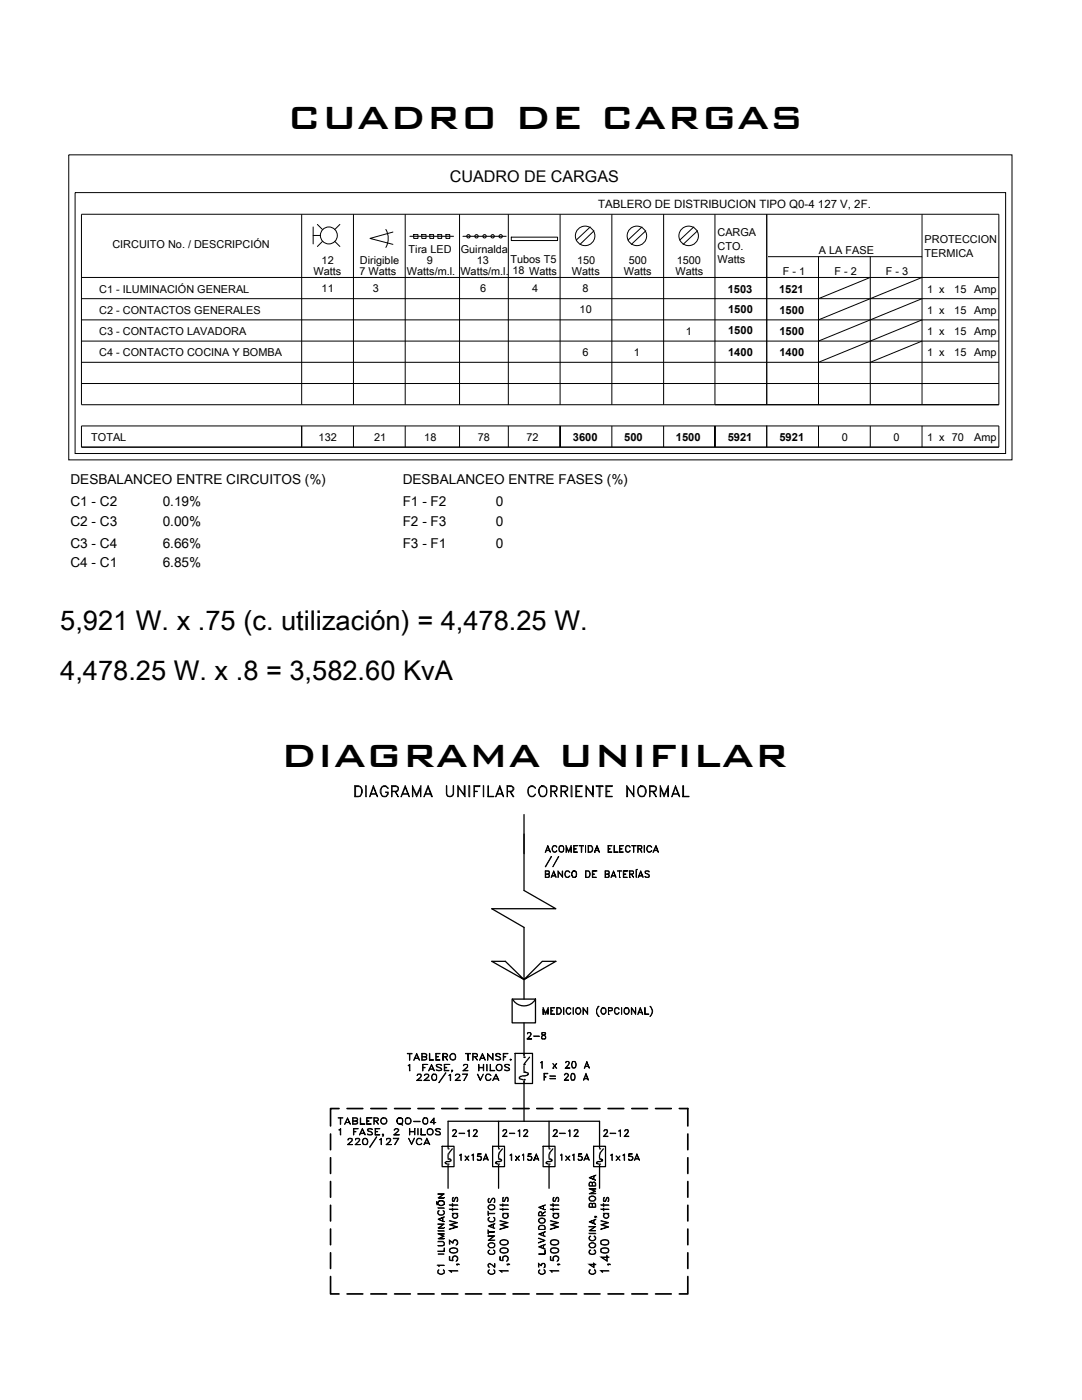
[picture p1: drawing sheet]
<svg xmlns="http://www.w3.org/2000/svg" width="216mm" height="279mm" viewBox="0 0 216 279" stroke-linecap="round" stroke-linejoin="round" font-family="sans-serif">
<g fill="none" stroke="#000" stroke-width=".2">
<path d="M13.7 30.9h188.2v60.9h-188.2zM15 38.4h185.7v52.1h-185.7zM16.3 42.8h183v38h-183zM16.3 59.6h183M16.3 55.4h183M60.2 42.8v38M62.5 45.3v3.4M62.5 47h1.4M63.3 44.8l1 1M64.3 48.2l-1 1M66.8 48.2l1 1M67.8 44.8l-1 1"/>
<path d="M70.5 42.8v38M77 45.8a3.6 3.6 0 0 1 0 3.6M78.4 46.3l-4.6 1.3 4.6 1.2M80.9 42.8v38M81.8 47.2h8.7M82.5 46.8h.9v.8h-.9zM84.2 46.8h.8v.8h-.8zM85.8 46.8h.7v.8h-.7zM87.4 46.8h.7v.8h-.7zM89 46.8h.7v.8h-.7zM91.7 42.8v38M92.4 47.2h8.6"/>
<path d="M101.4 42.8v38M102 47.3h9.3v.7h-9.3zM111.8 42.8v38M117.8 45.3l-2.8 2.6M118.5 46.1l-2.8 2.7M122.1 42.8v38M128.1 45.3l-2.8 2.6M128.9 46.1l-2.9 2.7M132.4 42.8v38M138.4 45.3l-2.8 2.6M139.2 46.1l-2.9 2.7M142.7 42.8v38h56.6"/>
<path d="M153 42.8v38M153.2 51.2h30.8M163.3 51.2v29.6v-29.6M173.7 51.2v29.6M173.7 55.4l-10.4 4.2M184 42.8v38M184 55.4l-20.7 8.4M184 59.6l-20.7 8.5M16.3 72.3h183M16.3 68.1h183M16.3 63.8h183M16.3 76.5h183"/>
<path d="M184 63.8l-20.7 8.5M184 68.1l-10.3 4.2M16.3 85h183v4.2h-183zM60.2 85v4.2M70.5 85v4.2M80.9 85v4.2M91.7 85v4.2M101.4 85v4.2M111.8 85v4.2v-4.2M122.1 85v4.2M132.4 85v4.2M142.7 85v4.2v-4.2"/>
<path d="M153 84.9v4.3M163.3 85v4.2v-4.2M173.7 85v4.2M184 85v4.2M70.8 156.8h.7a1.16 1.16 0 0 1 .8 1.1 1.16 1.16 0 0 1-.8 1.1h-.7zM71 157l1 .1 .1 1.1a.74 .74 0 0 1-.6 .7h-.5zM73 156.8l.1 2.2zM73.9 158.5h1.3M74 158.4h1.1M74.5 156.8l.9 2.2-.9-1.9-.8 1.9zM76.1 157.1l.4-.3h.5l.5 .5-.5-.3h-.5a1.14 1.14 0 0 0 0 1.9h.5l.2-.2 .1-.5-.3-.1h.5a.75 .75 0 0 1-.5 .9 .75 .75 0 0 1-1-.5 1.11 1.11 0 0 1 .1-1.4zM78.2 157.9h.8l.3-.2v-.6l-1.1-.1-.1 2v-2.2h.9l.5 .4a.6 .6 0 0 1-.5 .8h-.8"/>
<path d="M78.8 158l.7 1-.6-1M80.3 158.5h1.1M80.3 158.4h1.1M80.9 156.8l.8 2.2-.8-1.9-.9 1.9zM82.3 156.8l.8 1.9 .9-1.9v2.2l-.1-1.7-.8 1.7-.7-1.7-.1 1.7zM84.8 158.5h1.2M84.9 158.4h1M85.4 156.8l.9 2.2h-.2l-.7-1.9-.8 1.9zM89.1 156.8l.1 1.9a.68 .68 0 0 0 .7 .2 .68 .68 0 0 0 .5-.5v-1.6l.1 1.6a.73 .73 0 0 1-.7 .6 .73 .73 0 0 1-.7-.6zM91.4 156.8l1.2 1.9v-1.9h.2v2.2l-1.4-1.9v1.9zM93.6 156.8h.1v2.2h-.1zM94.6 156.8h1.2v.2h-1.1v2z"/>
<path d="M94.7 157.9h.5l-.5 .1M96.4 156.8l.1 2.2zM97.4 156.8l.1 2.1 1.1 .1h-1.2zM99.1 158.5h1.2M99.2 158.4h1M99.7 156.8l.8 2.2-.8-1.9-.8 1.9zM101.3 157.9h.7l.3-.2v-.6l-1-.1-.1 2v-2.2h.8l.5 .4v.4l-.2 .3-1 .1M101.8 158l.6 1h.1l-.6-1M105.5 157.1l.4-.3h.4l.5 .5a.79 .79 0 0 0-.8-.3 .79 .79 0 0 0-.6 .6 .93 .93 0 0 0 .9 1.3l.5-.4a.79 .79 0 0 1-.9 .5 .79 .79 0 0 1-.6-.8zM107.7 157.1l.4-.3a1.15 1.15 0 0 1 1.1 .8 1.15 1.15 0 0 1-.5 1.3 .74 .74 0 0 1-1.1-.4 1.11 1.11 0 0 1 .1-1.4zM107.9 157.1a.81 .81 0 0 1 1.2 .5 .93 .93 0 0 1-.9 1.3 1 1 0 0 1-.6-1.3zM110 157.9h.7l.3-.2v-.6l-1-.1-.1 2v-2.2h.8l.5 .4a.6 .6 0 0 1-.5 .8h-.7"/>
<path d="M110.5 158l.7 1-.6-1M112 157.9h.8l.4-.3v-.4l-.4-.2h-.8l-.1 2v-2.2h.9a.6 .6 0 0 1 .5 .6 .6 .6 0 0 1-.5 .6h-.8M112.5 158l.8 1-.6-1M114 156.8h.1v2.2h-.1zM114.9 156.8h1.3v.2h-1.1v1.9l1.1 .1h-1.3zM115.1 157.9h.6l-.6 .1M116.9 156.8l1.4 1.9 .1-1.9v2.2l-1.4-1.9-.1 1.9zM119 156.8h1.3v.2h-1.3zM119.5 157v2h.2v-2M120.9 156.8h1.3v.2h-1.1v1.9l1.1 .1h-1.3zM121.1 157.9h.6l-.6 .1M125.1 156.8l1.3 1.9 .1-1.9v2.2l-1.3-1.9v1.9h-.1z"/>
<path d="M127.4 157.1a.96 .96 0 0 1 1.4 0 .96 .96 0 0 1 0 1.4 .79 .79 0 0 1-.9 .5 .79 .79 0 0 1-.6-.8zM127.4 157.3a.73 .73 0 0 1 .8-.3 .73 .73 0 0 1 .6 .6 1 1 0 0 1-.6 1.3h-.2a1.05 1.05 0 0 1-.6-1.6zM129.7 157.9h.8l.3-.2v-.6l-1.1-.1-.1 2v-2.2h.9l.5 .4a.6 .6 0 0 1-.5 .8h-.8M130.2 158l.8 1-.6-1M131.7 156.8l.8 1.9 .8-1.9v2.2v-1.7l-.8 1.7-.7-1.7-.1 1.7zM134.2 158.5h1.3M134.3 158.4h1M134.8 156.8l.8 2.2-.8-1.9-.8 1.9zM136.2 156.8h.2v2.1l1.1 .1h-1.3zM108.9 174.4l.7-.1v-.4l-.7-.1v1.3l.7-.1v-.4l-.7-.1M109 169.8h.7M109.1 169.7h.5"/>
<path d="M109.3 168.7l.5 1.4-.5-1.2-.5 1.2zM109.3 174.4l.3 .3v.4h-.8v-1.3h.8v.4l-.3 .3M110 170.9l-1.2 2.1zM110.1 174.8h.7M110.2 174.8h.6M110.4 168.8l-.2 .8a.44 .44 0 0 0 .4 .4 .44 .44 0 0 0 .5-.2 .48 .48 0 0 1-.6 .3 .48 .48 0 0 1-.3-.5v-.4a.48 .48 0 0 1 .3-.5 .48 .48 0 0 1 .6 .4l-.2-.3zM110.5 173.8l.5 1.3-.5-1.1-.5 1.1zM111.3 173.8l.9 1.1 .1-1.1v1.3l-.9-1.1-.1 1.1zM111.4 170.9l-1.1 2.1zM111.6 168.9l.6-.2a.73 .73 0 0 1 .3 .8 .73 .73 0 0 1-.6 .6 .87 .87 0 0 1-.3-1.2zM111.8 168.8h.3a.62 .62 0 0 1 .4 .7 .62 .62 0 0 1-.6 .5l-.3-.2v-.7zM112.9 168.7l.6 1.2 .5-1.2v1.4v-1l-.5 1-.5-1-.1 1z"/>
<path d="M112.9 173.8h.6l.2 .3a.53 .53 0 0 0-.7-.2 .53 .53 0 0 0-.2 .7 .49 .49 0 0 0 .3 .5 .49 .49 0 0 0 .6-.3 .57 .57 0 0 1-.7 .2 .57 .57 0 0 1-.3-.7zM114.3 173.8h.2a.52 .52 0 0 1 .5 .8 .43 .43 0 0 1-.2 .4 .43 .43 0 0 1-.5 0 .61 .61 0 0 1-.2-.8 .61 .61 0 0 1 .9-.2 .69 .69 0 0 1 0 .8 .69 .69 0 0 1-.7 .3l-.3-.5zM114.5 168.7h.7l-.6 .1v1.2l.6 .1h-.7zM114.6 169.4h.4h-.4M115.6 168.7l.8 .1zM116 168.8v1.3l.1-1.3M116.8 173.8h.5a.68 .68 0 0 1 .5 .7 .68 .68 0 0 1-.5 .6h-.5zM116.8 168.7v1.4M116.9 173.8a.68 .68 0 0 1 .8 .5 .68 .68 0 0 1-.4 .8h-.4zM117.3 168.7h.6a.74 .74 0 0 1 .4 .7 .74 .74 0 0 1-.4 .7h-.6zM117.4 168.8h.5a.67 .67 0 0 1 0 1.2h-.5zM118.2 173.8h.8h-.7v1.3h.7h-.8z"/>
<path d="M118.3 174.4h.3l-.3 .1M118.6 170.1h.1M118.7 169.8h.8M118.8 169.7h.7M119 173.8h.1M119.1 168.7l.5 1.4-.5-1.2-.5 1.2zM120.8 174.4l.7-.1v-.4l-.7-.1v1.3l.7-.1v-.4l-.7-.1M121.2 174.4l.4 .3-.1 .4h-.8v-1.3h.8l.1 .4-.4 .3M121.3 168.7h.8l-.7 .1v1.2l.7 .1h-.8zM121.4 169.4h.4h-.4M122 174.8h.8M122.1 174.8h.7"/>
<path d="M122.4 173.8l.5 1.3-.5-1.1-.5 1.1zM122.5 168.7l.1 1.3 .8 .1h-.9zM123.2 173.8h.8M123.6 168.7h.8l-.7 .1v1.2l.7 .1h-.8zM123.6 173.8v1.3v-1.3M123.6 175.1h.1M123.7 169.4h.4h-.4M124.4 173.8h.7h-.6v1.3h.6h-.7zM124.5 174.4h.4l-.4 .1M124.9 168.9l.5-.2 .3 .4-.1-.3a.51 .51 0 0 0-.7 .3v.5a.44 .44 0 0 0 .3 .4 .44 .44 0 0 0 .5-.2 .47 .47 0 0 1-.5 .3 .47 .47 0 0 1-.4-.5zM125.1 173.8h.1M125.6 173.8v1.3v-1.3"/>
<path d="M125.6 175.1h.1M125.6 173.8l.8 .1-.1 .5-.7 .1M125.6 173.8h.6l.2 .3v.1l-.2 .2h-.6M126 174.5l.4 .6-.3-.6M126.1 168.7l.8 .1zM126.4 168.8v1.3l.1-1.3M126.9 173.6l.3-.1zM126.9 173.8l.1 1.3zM127.3 168.7h.5l.3 .3-.1 .4h-.7l.7-.1v-.5h-.7v1.3zM127.5 174.8h.7M127.5 174.8h.8M127.7 169.4l.4 .7-.3-.7"/>
<path d="M127.8 173.8l.6 1.3-.6-1.1-.5 1.1zM128.5 168.7l.1 1.4zM128.8 173.8h.7v.2l-.2-.2-.5 .1v.3l.5 .2a.35 .35 0 0 1 .2 .4 .35 .35 0 0 1-.2 .3h-.5l-.1-.2 .3 .2 .5-.2v-.3l-.7-.3zM129.3 168.8l-.2 .8a.5 .5 0 0 0 .4 .4 .5 .5 0 0 0 .5-.2 .52 .52 0 0 1-.5 .3 .52 .52 0 0 1-.5-.5v-.4a.52 .52 0 0 1 .5-.5 .52 .52 0 0 1 .5 .4l-.2-.3zM130.5 169.8h.7M130.6 169.7h.5M130.9 168.7l.5 1.4-.5-1.2-.6 1.2zM81.3 210.2l.9 .1zM81.4 212.7l.4-.3v1.3l-.1-1.2zM81.7 210.3v1.3l.1-1.3M82.7 211.2h.8M82.7 211.2h.9"/>
<path d="M83.1 210.2l.6 1.4-.6-1.1-.6 1.1zM83.2 215.6h1h-1.1l.9-.7v-.4l-.5-.1-.3 .2 .1-.2h.7l.1 .3-.2 .4-.7 .5M84.2 210.2h.6l.4 .3v.2l-.4 .2h.2l.2 .3-.2 .3-.8 .1zM84.2 210.3l.9 .2-.1 .3-.8 .1 .8 .1v.4l-.8 .1zM84.3 212.4h.9h-.8v1.3zM84.4 213h.4l-.4 .1M84.7 215.6h1h-1.1l.9-.9-.2-.3h-.3l-.3 .2a.44 .44 0 0 1 .5-.2 .44 .44 0 0 1 .3 .5l-.8 .7M85.2 212.4h.1M85.7 210.2l.1 1.3 .7 .1h-.8zM85.7 213.4h.8M86.1 212.4l.6 1.3-.6-1.1-.6 1.1zM86.4 214.4h.6l.1 .2v.8a.55 .55 0 0 1-.9 0 .88 .88 0 0 1 .2-1z"/>
<path d="M86.4 215.6h.6M86.4 214.5h.6M86.4 214.4a.81 .81 0 0 0 0 1.2M86.9 214.4a.81 .81 0 0 1 0 1.2M87 210.2h.8l-.8 .1v1.2l.8 .1h-.8zM87 210.9h.5h-.5M87 212.6l.2-.2h.8l.1 .2h-.1a.52 .52 0 0 0-.9 .1l.1 .2 .5 .1a.44 .44 0 0 1 .4 .5l-.4 .2-.7-.2h1.1l-.1-.3-.8-.3zM88.4 210.2h.6l.3 .3-.1 .4h-.8h.6l.2-.2v-.2l-.2-.2h-.6v1.3zM88.4 211.6h.1M88.6 212.4h1h-.9v1.2l.9 .1h-1zM88.7 213h.5l-.5 .1M88.8 210.9l.5 .7-.4-.7"/>
<path d="M88.9 214.1l-1.4 2zM89.6 212.4h.1M89.6 214.6l.3-.2v1.2l-.1-1.1zM89.8 210.6a.62 .62 0 0 1 .9-.2 .62 .62 0 0 1 .2 .8 .62 .62 0 0 1-.8 .3l-.4-.4zM90.2 213.9v-.4l.1 .3-.2 .2M90.2 213.6h.1M90.2 213.7l.1 .1M90.8 215.6h1.1h-1.1M90.9 214.5l.7-.1 .2 .3-1 .9 .9-.9-.3-.3h-.2l-.4 .2zM92.3 214.4h1l-.7 1.2 .7-1.2zM92.5 213.6l.9 .1h-1l.9-.9-.3-.4h-.3l-.2 .3v-.2l.7-.1 .1 .5-.8 .8M92.9 210.2l1 .1z"/>
<path d="M93.4 210.3v1.3v-1.3M93.4 211.6h.1M94.3 210.2h.6l.3 .2v.5h-.8l.8-.2v-.3l-.8-.1v1.3zM94.7 210.9l.5 .7-.4-.7M95.2 214.4l.6 1.1 .6-1.1-.6 1.2zM95.5 212.4l.1 1.3zM95.6 213h.8M95.6 213.1h.8M95.8 211.2h.8M95.8 211.2h.9M96.3 210.2l.6 1.4-.6-1.1-.6 1.1zM96.4 212.4l.1 1.3z"/>
<path d="M97.1 212.4l.1 1.3zM97.1 214.4h.6l.3 .2-.4-.2a.63 .63 0 0 0-.6 .4 .63 .63 0 0 0 .3 .8h.4l.3-.3a.65 .65 0 0 1-1.1 .1 .65 .65 0 0 1 .2-1zM97.3 210.2l1 1.2 .1-1.2v1.4l-1-1.1-.1 1.1zM97.8 212.4l.1 1.2 .8 .1h-.9zM98.5 215.3h.9M99 210.3a.67 .67 0 0 1 .9 .2l-.3-.2-.6 .1v.3l.7 .2 .2 .3v.2l-.7 .2-.3-.2 .7 .1 .2-.1v-.2l-.2-.3-.6-.2zM99 214.4l.6 1.2-.6-1.1-.7 1.1zM100.4 210.2h.9l-.8 .1v1.3zM100.5 210.9h.4h-.4M100.7 212.6l.1-.2h.7l.2 .2-.7-.2-.2 .3 .1 .2 .7 .3 .1 .3-.4 .2-.6-.2h.9l-.1-.3-.7-.3zM101.8 211.4l.2 .1-.1 .1zM105.2 206.2l.6-.1 .2 .2-.2 .5-.6 .5h.9h-.9l.7-.9-.2-.3h-.2l-.3 .2z"/>
<path d="M106.5 206.8h1.1zM107.9 212.1l.3-.3v1.4l-.1-1.3zM108.1 206.1v.4a.61 .61 0 0 1 .7 .8h-.7a.61 .61 0 0 1 .7-.8v-.4zM108.1 206.2h.7M108.1 207.2l.2 .1M108.2 206.1v.4l.4 .1 .3 .2v.5h-.8a.6 .6 0 0 1 .6-.8v-.4M108.4 201.1l.5 1.1 .5-1.1v1.3l-.1-1-.4 1-.5-1v1zM108.4 202.4h.1M108.5 214.2h.8l-.7 .1v1.3zM108.6 214.9h.4l-.4 .1M108.9 207.2l-.3 .1M109.7 214.7l1.1 .1z"/>
<path d="M109.7 215.2l1.1 .1zM109.9 201.1h.8l-.7 .1v1.2h.7h-.8zM110 201.7h.3l-.3 .1M110.3 212.3l.8 .9zM110.3 213.2h.1M111 212.3l-.7 .9zM111.1 201.1h.4a.7 .7 0 0 1 .5 .7 .7 .7 0 0 1-.5 .6h-.4zM111.2 201.2h.6a.69 .69 0 0 1 .1 .8 .69 .69 0 0 1-.7 .4zM112.4 201.1l.1 1.3zM112.7 214.4l.4-.2 .4 .4-.9 1h.9h-.9l.8-1-.3-.3h-.2l-.3 .2zM112.9 213.1l.8 .1h-.9l.7-1-.1-.4h-.3l-.2 .3v-.3h.6l.1 .4-.7 1M113.2 201.2l-.2 .7a.44 .44 0 0 0 .4 .5 .44 .44 0 0 0 .5-.3l-.2 .3a.61 .61 0 0 1-.8-.7 .61 .61 0 0 1 1-.4v.1l-.2-.2z"/>
<path d="M114 214.3l.4-.1a1.01 1.01 0 0 1 .2 1.4h-.6l-.1-.5zM114 215.5h.6M114 214.4h.6M114.1 214.3l-.1 .2v.8l.1 .3M114.2 211.8a.7 .7 0 0 1 .8 .6 .7 .7 0 0 1-.4 .8h-.1a.93 .93 0 0 1-.3-1.4zM114.2 213h.5M114.2 211.9h.5M114.3 211.8l-.2 .5 .2 .8M114.4 201.1v1.3M114.5 214.3a.9 .9 0 0 1 0 1.3M114.7 211.8l.2 .5-.2 .8M115 201.3l.2-.2a.65 .65 0 0 1 .7 .7 .65 .65 0 0 1-.8 .6l-.2-.3z"/>
<path d="M115.1 201.2h.6l.1 .4a.6 .6 0 0 1-.5 .8 .67 .67 0 0 1-.4-.6 .67 .67 0 0 1 .2-.6zM116.3 201.1l.9 1.1 .1-1.1v1.3l-.9-1.1-.1 1.1zM116.5 215.3h.8M116.6 215.2h.7M116.8 212.9h.7M116.8 212.8h.6M116.9 214.2l.5 1.4-.5-1.1-.5 1.1zM117.1 211.8l.5 1.4-.5-1.2-.5 1.2zM119.3 200.9l.2-.1a1.25 1.25 0 0 0 0 2.1 1.26 1.26 0 0 1-.2-2zM120.1 201.3l.2-.2a.68 .68 0 0 1 .6 .7 .68 .68 0 0 1-.6 .6l-.4-.5zM120.1 201.2a.58 .58 0 0 1 .8 .5 .58 .58 0 0 1-.8 .6l-.1-.4zM121.4 201.7h.7v-.5h-.7v1.2v-1.3l.8 .1v.5l-.8 .1"/>
<path d="M121.4 202.4h.1M122.7 201.3l.5-.2 .3 .3-.1-.2a.51 .51 0 0 0-.7 .2v.5a.42 .42 0 0 0 .2 .4 .42 .42 0 0 0 .5 0l.1-.2a.47 .47 0 0 1-.5 .3 .47 .47 0 0 1-.4-.5zM124 201.1v1.3M124.6 201.3l.3-.2a.65 .65 0 0 1 .7 .7 .65 .65 0 0 1-.8 .6l-.3-.3zM124.8 201.2h.5l.2 .4a.6 .6 0 0 1-.5 .8 .67 .67 0 0 1-.5-.6 .67 .67 0 0 1 .3-.6zM126 201.1l.8 1.1v-1.1v1.3l-.7-1.1-.1 1.1zM127.3 202.1h.9M127.4 202h.7M127.8 201.1l.5 1.3-.5-1.1-.5 1.1zM128.7 201.1v1.3h.8h-.8zM129.7 200.8a1.25 1.25 0 0 1 0 2.1 1.42 1.42 0 0 0 0-2.1zM67.5 223.1h.9"/>
<path d="M67.6 225.5l.4-.3v1.3l-.1-1.1zM67.9 223.1v1.3l.1-1.3M68.9 224h.9M69.3 223.1l.6 1.3-.6-1.1-.6 1.1zM69.5 227.2h.8v.5l-.9 .7h1h-1.1l1-.9-.1-.3h-.6l-.2 .3zM70.4 223.7l.8-.1v-.4l-.8-.1v1.2h.8v-.4l-.8-.1M70.5 225.2h1l-.9 .1v1.2zM70.6 225.8h.4l-.4 .1M71 223.7l.4 .2-.1 .4-.9 .1v-1.3l.9 .1 .1 .3-.4 .3M71 227.2h.5l.3 .2-.8 1h.9h-1l.6-.6 .2-.3-.1-.3h-.6v.3zM71.9 223.1l.1 1.2 .8 .1h-.9zM71.9 226.2h.9"/>
<path d="M72 226.1h.7M72.3 225.2l.6 1.3-.6-1.1-.6 1.1zM72.6 228.3h.6M72.6 227.2h.6M72.6 227.2a.81 .81 0 0 0 0 1.2M73.1 227.2a.81 .81 0 0 1 0 1.2M73.2 223.1h.9h-.9v1.2l.9 .1h-.9zM73.2 223.7h.5l-.5 .1M73.3 225.4l.4-.2 .6 .2h-.9v.2l.6 .2 .3 .3-.1 .4h-.8l-.1-.2 .7 .2 .3-.2v-.2l-.3-.2-.6-.2zM74.1 223.1h.1M74.7 223.7l.7-.1v-.4l-.7-.1-.1 1.3v-1.3l.8 .1 .1 .3-.1 .2-.7 .1M74.8 225.2h1l-.9 .1v1.2h.9h-1z"/>
<path d="M74.9 225.8h.5l-.5 .1M75 223.8l.5 .6-.4-.6M75.1 226.9l-1.4 2zM75.8 227.4l.3-.2v1.2l-.1-1.2zM76.3 226.7l.2-.1v-.3l-.2 .1 .2 .1v.2M76.4 226.4l.1 .1zM76.5 226.5v.1M77.1 227.2h.6l.3 .2-.2 .4-.7 .6h1h-1.1l.7-.6 .2-.3-.1-.3h-.6l-.1 .3zM78.7 225.5a.44 .44 0 0 1 .5-.3 .44 .44 0 0 1 .3 .5l-.8 .8h1h-1.1l.9-.9a.47 .47 0 0 0-.4-.3 .47 .47 0 0 0-.4 .3zM79.2 223.4a.62 .62 0 0 1 .9-.2 .62 .62 0 0 1 .2 .8 .62 .62 0 0 1-.8 .3 .64 .64 0 0 1-.2-1 .64 .64 0 0 1 1 0 .64 .64 0 0 1-.2 1 .64 .64 0 0 1-.8-.1 .64 .64 0 0 1-.1-.8zM79.5 227.2l-.8 1.2 .9-1.2h-1.1h1M79.8 224.2l.5 .3z"/>
<path d="M80.9 223.3a.65 .65 0 0 1 1 0 .65 .65 0 0 1 0 .9 .65 .65 0 0 1-1 0zM80.9 223.4a.6 .6 0 0 1 .8-.1 .6 .6 0 0 1 .2 .8 .6 .6 0 0 1-.8 .2l-.2-.3zM81.5 227.2l.6 1.1 .6-1.1-.6 1.2zM81.7 225.2l.1 1.3zM81.8 225.8h.9M81.8 225.9h.9M82.5 223.8l1.3 .1zM82.7 225.2l.1 1.3zM83.2 227.3l.6-.1 .4 .3-.2-.3a.61 .61 0 0 0-.9 .6 .61 .61 0 0 0 .9 .5l.2-.1a.64 .64 0 0 1-1 .1 .64 .64 0 0 1 0-1zM83.4 225.2v1.3M84 225.2l.1 1.3h.8h-.9zM84.6 223.1h.3a.51 .51 0 0 1 .4 .8 .53 .53 0 0 1-.6 .5 .53 .53 0 0 1-.4-.8z"/>
<path d="M84.6 224.3h.6M84.6 223.2h.6M84.7 223.1a.81 .81 0 0 0 0 1.2M84.7 228.2h.9M84.8 228.1h.7M85.1 223.1a.81 .81 0 0 1 0 1.2M85.2 227.2l.6 1.2-.6-1.1-.6 1.1zM86.6 223.1l-.1 1.3v-1.1l-.6 .7h1.1h-1.1zM86.9 225.4l.3-.2 .7 .2h-.9l.1 .3 .6 .2 .2 .2-.1 .4h-.8l-.1-.2 .3 .2 .6-.1v-.3l-.7-.3zM87.1 239.8l.2 .7zM87.4 239.9a.7 .7 0 0 1 .8-.3 .7 .7 0 0 1 .4 .8 .75 .75 0 0 1-1.2-.2 .52 .52 0 0 1 .7-.5 .43 .43 0 0 1 .5 .2 .43 .43 0 0 1 0 .5 .68 .68 0 0 1-.8 .1 .68 .68 0 0 1-.4-.6zM87.4 238.3h1.2l-1.1 .8h1.1h-1.2l1.1-.8z"/>
<path d="M90.3 239.7h.3M90.3 226.7l.8 .1h-.8l.7-1-.2-.3h-.2l-.3 .2v-.1l.6-.1 .2 .3-.8 1M90.4 239v.8M90.8 239.1h.5M90.9 239l-.4 .8a.46 .46 0 0 1-.3-.4 .46 .46 0 0 1 .3-.5l-.2 .2M91.2 239v.8M91.3 239.7l-.2 .1a.45 .45 0 0 0 .3-.5 .45 .45 0 0 0-.4-.4l-.2 .1-.2 .8M91.6 226.1l1.1 .1zM91.7 230.5l.3-.2v1.3l-.1-1.2zM92.8 230.7l.8 .9zM93.3 225.7l.3-.2v1.3v-1.2zM93.5 230.7l-.7 .9z"/>
<path d="M94.1 230.5l.4-.2v1.3l-.1-1.2zM94.5 226.7l.7 .1h-.8l.8-1-.2-.3h-.3l-.2 .2v-.1l.6-.1 .1 .3-.7 1M95.2 231.4l.3 .2M95.8 230.8l.2 .1v.5l-.2 .2M96 231.1a.57 .57 0 0 0-.8-.3l.1-.5h.7h-.6l-.1 .5a.46 .46 0 0 1 .8 .2 .46 .46 0 0 1-.6 .6h-.2l-.1-.3 .3 .3h.3l.2-.3M96.5 231.3h.8M96.6 231.2h.7M96.9 230.3l.6 1.3-.6-1.1-.5 1.1zM97.5 239.3l.1-.2-.1 .3v.5h.4l.3-.7 .4-.1 .1 .2v.6l-.1 .1 .1-.6-.1-.2h-.2l-.5 .7-.3 .1a.52 .52 0 0 1-.1-.7zM100.3 239.7h.4M100.3 226.7h.9l-.9 .1M100.4 239v.8"/>
<path d="M100.4 225.6l.6-.1 .1 .5-.8 .8 .8-1-.3-.3h-.2l-.3 .2zM100.9 239.1h.4M101 239l-.3 .8h-.4v-.8l.2-.1-.2 .2M101.3 239v.8M101.3 239.7l-.1 .1a.45 .45 0 0 0 .2-.5 .45 .45 0 0 0-.3-.4l-.2 .1-.3 .8M101.7 226.1l1 .1zM101.8 230.5l.3-.2v1.3l-.1-1.2zM102.9 230.7l.7 .9zM102.9 231.6h.1M103.4 225.7l.3-.2v1.3l-.1-1.2zM103.5 230.7l-.6 .9zM104.2 230.5l.3-.2v1.3v-1.2z"/>
<path d="M104.5 226.7h.8l-.8 .1M104.6 225.6l.6-.1 .1 .3-.8 1 .7-1-.1-.3h-.4l-.2 .2zM105.3 231.4l.2 .2M105.8 230.8a.36 .36 0 0 1 .2 .6l-.2 .2M106.1 231.1l-.1-.3h-.7l.1-.5h.6h-.5l-.1 .5a.48 .48 0 0 1 .7 .1 .48 .48 0 0 1-.1 .7h-.3a.34 .34 0 0 1-.5-.3l.2 .2a.45 .45 0 0 0 .7-.2M106.5 231.6h.1M106.6 231.3h.8M106.7 231.2h.6M107 230.3l.5 1.3-.5-1.1-.5 1.1zM110.4 239.7h.3M110.4 226.7l.9 .1h-1l.9-1-.3-.3h-.2l-.3 .2 .1-.1 .6-.1 .1 .5-.8 .8M110.5 239v.8"/>
<path d="M111 239.1h.4M111.1 239l-.4 .8h-.1a.46 .46 0 0 1-.3-.4 .46 .46 0 0 1 .3-.5l-.2 .2M111.3 239v.8M111.4 239.7l-.1 .1a.45 .45 0 0 0 .2-.5 .45 .45 0 0 0-.3-.4l-.2 .1-.3 .8M111.7 226.1l1.1 .1zM111.8 230.5l.3-.2v1.3v-1.2zM112.9 230.7l.8 .9zM113.5 225.7l.2-.2v1.3v-1.2zM113.6 230.7l-.7 .9zM114.2 230.5l.4-.2v1.3l-.1-1.2zM114.6 226.7h.8l-.8 .1M114.6 225.6l.6-.1 .1 .5-.7 .8 .7-1-.2-.3h-.3l-.2 .2z"/>
<path d="M115.4 231.4l.2 .2M115.5 230.3h.6h-.6M115.9 230.8a.36 .36 0 0 1 .2 .6l-.2 .2M116.2 231.1l-.2-.3h-.6l.1-.5v.5a.48 .48 0 0 1 .7 .1 .48 .48 0 0 1-.2 .7 .48 .48 0 0 1-.7-.3h.1a.36 .36 0 0 0 .6 .2l.2-.2M116.7 231.3h.7M116.8 231.2h.5M117.1 230.3l.5 1.3-.5-1.1-.6 1.1zM117.5 237.2h1.4l-1 .1 1 .4-1 .5 1 .1h-1.4l1.2-.6zM117.5 235l1.4-.5-1.2 .5 1.2 .5zM117.6 238.9a.66 .66 0 0 1 .8-.2 .66 .66 0 0 1 .4 .7 .71 .71 0 0 1-.8 .3 .71 .71 0 0 1-.5-.6zM117.6 236.1l.3-.2 .3 .2v.1l.1-.2 .3-.1 .3 .3v.5h-1.4zM117.7 238.9l.7-.1a.47 .47 0 0 1 .4 .4 .47 .47 0 0 1-.4 .5 .6 .6 0 0 1-.8-.6z"/>
<path d="M117.8 236l.3 .1 .1 .5 .1-.5 .3-.1 .2 .2v.4h-1.2v-.4zM118.4 234.7v.7M118.5 234.7v.8M120.5 239.7h.3M120.5 226.7l.8 .1h-.9l.8-.8v-.4l-.5-.1-.2 .2 .1-.1 .6-.1v.5l-.7 .8M120.6 239v.8M121.1 239.1h.3M121.2 239l-.4 .8h-.2a.46 .46 0 0 1-.2-.4 .46 .46 0 0 1 .2-.5l-.1 .2M121.3 239v.8M121.4 239.7l-.2 .1a.46 .46 0 0 0 .3-.4 .46 .46 0 0 0-.3-.5l-.1 .1-.4 .8M121.8 226.1l1.1 .1zM121.8 230.5l.4-.2v1.3l-.1-1.2z"/>
<path d="M122.9 230.7l.8 .9zM123.4 225.7l.4-.2v1.3v-1.2zM123.7 230.7l-.8 .9zM124.3 230.5l.3-.2v1.3l-.1-1.2zM124.6 226.7l.9 .1h-1l.8-.8v-.4l-.4-.1-.3 .2 .1-.1 .6-.1v.5l-.7 .8M125.5 230.3h.7h-.6l-.1 .5zM125.5 231.4l.1 .2M126 230.8a.36 .36 0 0 1 .2 .6l-.2 .2M126.2 231.1l-.1-.3h-.6a.49 .49 0 0 1 .7 0 .49 .49 0 0 1-.1 .8h-.6l-.1-.3 .1 .2a.52 .52 0 0 0 .7-.2M126.7 231.3h.8M126.8 231.2h.6M127.1 230.3l.5 1.3-.5-1.1-.5 1.1z"/>
<path d="M87.4 253.6l.2-.2-.1 .2a.62 .62 0 0 0 .4 .7 .62 .62 0 0 0 .7-.4v-.2l-.2-.3a.53 .53 0 0 1 .2 .7 .53 .53 0 0 1-.7 .2l-.5-.2zM87.4 252.5l1.2 .1h-1.1l.1 .2zM87.4 249.7h1.2v-.7v.8zM87.4 247.7l1.1 .1 .1 .2v.5l-.3 .2h-.9l.9-.1 .3-.1v-.3l-.3-.4zM87.4 246.2h1.2l-1 .1 1 .4-1 .5h1h-1.2l1.1-.5zM87.4 245.6l1.2 .1zM87.4 244.3h1.2l-1.1 .8h1.1h-1.2l1.1-.8zM87.4 243.3l1.2-.5-1.1 .5 1.1 .5zM87.4 241l1.2 .1zM87.4 250.3h1.2M87.6 241.6a.53 .53 0 0 0-.2 .7 .53 .53 0 0 0 .7 .2 .49 .49 0 0 0 .6-.4 .49 .49 0 0 0-.3-.5M88.3 243.1v.6"/>
<path d="M88.4 243v.8M89.7 253.6l1.7 .1h-1.6l.2 .2zM89.7 243.6l1.7 .4-1.5 .4 1.5 .5-1.7 .5 1.4-.5-1.4-.5 1.4-.4zM89.7 241.3l1.7 .1zM89.7 240.5h1.7zM89.7 249.3a1.06 1.06 0 0 1 1.7 .2v.1a.96 .96 0 0 1-1.7 0zM89.7 249.8a1.26 1.26 0 0 0 1.6 0M89.7 249.3a1.26 1.26 0 0 1 1.6 0M89.7 247.6v.7v-.8l.7 .6M89.8 249.3v.6M90.3 242.1l1.1 .1zM90.3 241.1v.5z"/>
<path d="M90.3 240.2v.6zM90.3 251a.54 .54 0 0 1 1 0M90.3 242.4l.2-.2-.2 .4a.47 .47 0 0 0 .5 .5 .47 .47 0 0 0 .5-.5l-.2-.4a.52 .52 0 0 1 .1 .7 .52 .52 0 0 1-.7 .2 .52 .52 0 0 1-.2-.7zM90.4 247.8l.4-.3 .3 .1 .2 .2M90.6 250.7a.67 .67 0 0 0-.2 .9l-.7-.1v-.7v.7h.6a.58 .58 0 0 1 .2-.8 .58 .58 0 0 1 .8 .2 .58 .58 0 0 1-.3 .8v-.1a.52 .52 0 0 0 .2-.7l-.3-.2M90.7 247.5l-.3 .7-.7-.6M90.9 247.5a.57 .57 0 0 1 .4 .5 .57 .57 0 0 1-.3 .5 .54 .54 0 0 0 .4-.7 .54 .54 0 0 0-.6-.4 .54 .54 0 0 0-.5 .7M91.2 252.3l.1 .1zM91.2 249.3v.6M91.3 251.4l-.2 .2M91.3 248.2l-.2 .2M91.6 252.3h-.3v.2l-.2-.1 .5-.1 .1 .2"/>
<path d="M97.4 253.7l.3-.3-.2 .3a.64 .64 0 0 0 .6 .6 .64 .64 0 0 0 .6-.6l-.2-.3a.5 .5 0 0 1 .2 .6 .5 .5 0 0 1-.5 .3h-.3l-.4-.2zM97.4 252.4l.4-.3 .9 .8v-.8v.9l-.9-.8-.3 .2v.2l.2 .3h-.2zM97.4 246.6h1.3l-1.1 .9 1.1 .1h-1.3l1.2-.9zM97.4 245.4l.1 .9zM97.4 244.7l1.3-.5-1.1 .5 1.1 .5zM97.4 241.7l.1 .9zM97.4 240.8a.82 .82 0 0 1 1.3 0 .69 .69 0 0 1-.4 .7 .69 .69 0 0 1-.8-.3zM97.5 249.6l.2-.2a.44 .44 0 0 0-.2 .5 .44 .44 0 0 0 .4 .4 .63 .63 0 0 0 .8-.3v-.2l-.2-.4a.49 .49 0 0 1 .2 .6 .49 .49 0 0 1-.5 .4l-.6-.1-.1-.2zM97.5 248.2a.7 .7 0 0 1 .8-.2 .7 .7 0 0 1 .4 .8 .76 .76 0 0 1-.8 .2 .76 .76 0 0 1-.5-.6zM97.5 245.9h1.2h-1.2M97.5 242.1h1.2l-1.2 .1M97.5 248.2l.4-.1a.64 .64 0 0 1 .8 .5 .62 .62 0 0 1-.7 .4 .62 .62 0 0 1-.5-.8z"/>
<path d="M97.5 240.7a.67 .67 0 0 1 .7-.2 .67 .67 0 0 1 .5 .5 .61 .61 0 0 1-.7 .4 .61 .61 0 0 1-.5-.7zM97.7 242.9a.47 .47 0 0 0-.3 .6 .47 .47 0 0 0 .5 .3 .63 .63 0 0 0 .8-.2v-.5l-.2-.2M98.4 244.3v.7M98.5 244.3v.8M99.7 253.6l1.7 .1h-1.5l.2 .2zM99.7 243.6l1.7 .4-1.4 .4 1.4 .5-1.7 .5 1.5-.5-1.5-.5 1.5-.4zM99.7 241.3l1.7 .1zM99.7 240.5h1.7zM99.8 249.3a1.06 1.06 0 0 1 1.6 .2v.1a.92 .92 0 0 1-.8 .5 .92 .92 0 0 1-.9-.6zM99.8 249.8a1.23 1.23 0 0 0 1.5 0M99.8 249.3a1.23 1.23 0 0 1 1.5 0M99.8 247.6a1.06 1.06 0 0 1 1.6 .3v.2a.95 .95 0 0 1-.9 .4 .95 .95 0 0 1-.8-.6z"/>
<path d="M99.8 248.2a1.23 1.23 0 0 0 1.5 0M99.8 247.7a1.23 1.23 0 0 1 1.5 0M99.9 249.3v.6M99.9 247.6v.6M100.3 251a.63 .63 0 0 1 1 0M100.3 242.1l1.1 .1zM100.3 242.4l.2-.2-.2 .4a.51 .51 0 0 0 .5 .5 .51 .51 0 0 0 .5-.5l-.1-.4a.54 .54 0 0 1 .1 .8 .54 .54 0 0 1-.8 .1 .54 .54 0 0 1-.2-.7zM100.3 240.2v.6M100.3 241.1v.5M100.7 250.7l-.4 .3 .1 .6-.7-.1v-.7l.1 .7h.5a.6 .6 0 0 1 .2-.8 .6 .6 0 0 1 .8 .1 .6 .6 0 0 1 0 .8h-.2a.52 .52 0 0 0 .2-.7l-.3-.2M101.3 252.3v.1zM101.3 249.3v.6"/>
<path d="M101.3 247.6v.6M101.3 251.4l-.1 .2M101.7 252.3h-.4v.2l-.1-.1 .5-.1v.2M107.4 250.3h1.3l.1-.8v.8zM107.4 248.8l1.4-.5-1.1 .5 1.1 .5zM107.4 247.1l1.4 .5-1.4 .5 1.2-.5zM107.4 246.3l1.4-.5-1.1 .5 1.1 .5zM107.4 241l1.4-.5-1.1 .5 1.1 .5zM107.4 252.2l.6 .4M107.5 253.6l.3-.2-.3 .3a.62 .62 0 0 0 .5 .6 .62 .62 0 0 0 .7-.4v-.3l-.2-.2a.48 .48 0 0 1 .3 .5 .48 .48 0 0 1-.5 .4h-.4l-.4-.2zM107.5 252.2l-.1 .7v-.8l.6 .5M107.5 244.8a.72 .72 0 0 1 .9-.2 .72 .72 0 0 1 .4 .8h-1.4z"/>
<path d="M107.5 245.4v-.5a.67 .67 0 0 1 1.2 0v.5M107.5 243.3a.66 .66 0 0 1 .8-.2 .66 .66 0 0 1 .4 .7 .71 .71 0 0 1-.7 .3 .71 .71 0 0 1-.6-.6zM107.6 243.3l.3-.1 .8 .1a.58 .58 0 0 1-.5 .8 .58 .58 0 0 1-.6-.8zM108 252.4l.4-.3 .3 .3M108.1 242.6l-.1-.6-.3-.1-.2 .2v.5l1.3 .1h-1.4v-.6l.3-.3 .4 .2 .1 .6M108.2 242.2l.6-.4zM108.3 252.1l-.3 .5M108.5 252.1l.2 .2v.6l-.2 .1a.46 .46 0 0 0 .3-.6 .46 .46 0 0 0-.6-.3l-.3 .5M108.5 249.2v-.7v.8M108.5 245.9v.7v-.6M108.5 240.6v.8M108.7 252.7l-.1 .2"/>
<path d="M109.8 253.6l1.7 .1h-1.5l.1 .2v-.2zM109.8 243.6l1.7 .4-1.4 .4 1.4 .5-1.7 .5 1.5-.5-1.5-.5 1.5-.4zM109.8 241.3l1.7 .1zM109.8 240.5h1.7zM109.9 249.3a1.06 1.06 0 0 1 1.6 .2v.1a.92 .92 0 0 1-.9 .5 .92 .92 0 0 1-.8-.6zM109.9 249.8a1.23 1.23 0 0 0 1.5 0M109.9 249.3a1.23 1.23 0 0 1 1.5 0M109.9 247.6a1.06 1.06 0 0 1 1.6 .3v.2a1.05 1.05 0 0 1-1.7 0zM109.9 248.2a1.23 1.23 0 0 0 1.5 0M109.9 247.7a1.23 1.23 0 0 1 1.5 0M110 249.3v.6M110 247.6v.6"/>
<path d="M110.3 242.1l1.2 .1zM110.3 241.1l.1 .5zM110.3 240.2l.1 .6zM110.4 251a.63 .63 0 0 1 1 0M110.4 242.4l.2-.2-.2 .4a.51 .51 0 0 0 .5 .5 .51 .51 0 0 0 .5-.5l-.1-.4a.54 .54 0 0 1 0 .8 .54 .54 0 0 1-.7 .1 .54 .54 0 0 1-.2-.7zM110.7 250.7l-.3 .3 .1 .6-.7-.1v-.7l.1 .7h.5a.59 .59 0 0 1 .2-.8 .59 .59 0 0 1 .8 .2 .59 .59 0 0 1-.2 .8v-.1a.52 .52 0 0 0 .1-.7l-.2-.2M111.3 252.3l.1 .1zM111.3 249.3v.6M111.3 247.6v.6M111.4 251.4l-.1 .2M111.7 252.3h-.3v.2l-.1-.1 .4-.1 .1 .2M117.5 246.1l1.4 .1z"/>
<path d="M117.5 244.8h1.4l-1.2 .8h1.2h-1.4l1.2-.7zM117.5 243.8l1.4-.5-1.2 .5 1.2 .5zM117.6 248.2a.66 .66 0 0 1 .8-.2 .66 .66 0 0 1 .4 .8 .71 .71 0 0 1-.8 .2 .71 .71 0 0 1-.5-.6zM117.6 240.2h.6v.3v-.3h.6l.1 .8h-1.4zM117.7 253.4h.2l-.3 .3a.59 .59 0 0 0 .6 .6 .59 .59 0 0 0 .6-.6l-.3-.3a.48 .48 0 0 1 .4 .5 .48 .48 0 0 1-.5 .4h-.4l-.4-.2-.1-.4zM117.7 249.5l-.1 .3a.44 .44 0 0 0 .4 .5h.4a.44 .44 0 0 0 .4-.4 .44 .44 0 0 0-.3-.5 .47 .47 0 0 1 .4 .6 .47 .47 0 0 1-.5 .4h-.4a.47 .47 0 0 1-.5-.4 .47 .47 0 0 1 .4-.6zM117.7 248.2l.3-.1a.6 .6 0 0 1 .8 .5 .6 .6 0 0 1-.6 .4 .6 .6 0 0 1-.6-.5zM117.7 246.7l.2-.1a.5 .5 0 0 0-.3 .6 .5 .5 0 0 0 .4 .4h.4a.5 .5 0 0 0 .4-.4 .5 .5 0 0 0-.3-.6 .52 .52 0 0 1 .4 .6 .52 .52 0 0 1-.5 .4h-.4l-.4-.2-.1-.4zM117.7 240.2h.4l.1 .7 .1-.7h.4l.1 .7h-1.2zM118.4 252.9l.1-.8v.9l-1-.7h1.4l-1.2 .1 .8 .5M118.4 243.6v.6M118.5 243.5v.8"/>
<path d="M118.7 242.8l.1 .1zM119 242.7l-.1 .1M119 242.8l-.2-.1 .1 .2-.2 .1v-.3h.3l.1 .3M119.9 253.6l1.6 .1h-1.5l.1 .2zM119.9 249.3a1.03 1.03 0 0 1 1.6 .2l-.1 .4a1.23 1.23 0 0 1-1.5 0zM119.9 249.8a1.26 1.26 0 0 0 1.5 0M119.9 249.3a1.26 1.26 0 0 1 1.5 0M119.9 247.6a1.03 1.03 0 0 1 1.6 .3 .89 .89 0 0 1-.8 .6 .89 .89 0 0 1-.8-.4zM119.9 248.2a1.26 1.26 0 0 0 1.5 0M119.9 247.7a1.26 1.26 0 0 1 1.5 0M119.9 243.6l1.6 .4-1.4 .4 1.4 .5-1.6 .5 1.3-.5-1.3-.5 1.3-.4zM119.9 241.3l1.6 .1z"/>
<path d="M119.9 240.5h1.6zM120 249.3v.6M120 247.6v.6M120.4 242.1l1.1 .1zM120.4 241.1l.1 .5zM120.4 240.2l.1 .6zM120.5 242.4l.1-.2-.1 .4a.47 .47 0 0 0 .4 .5 .47 .47 0 0 0 .5-.5l-.2-.4a.52 .52 0 0 1 .2 .7 .52 .52 0 0 1-.7 .2 .52 .52 0 0 1-.2-.7zM121.1 251.6l.1-1.1v1.2l-1.3-.8h1.6l-1.4 .1 1.1 .6M121.3 252.3l.1 .1zM121.3 249.3v.6M121.3 247.6v.6M121.8 252.3h-.4v.2l-.2-.1 .6-.1v.2"/>
<circle cx="65.6" cy="47" r="1.69"/>
<circle cx="93.5" cy="47.2" r=".34"/>
<circle cx="95.1" cy="47.2" r=".34"/>
<circle cx="96.7" cy="47.2" r=".34"/>
<circle cx="98.3" cy="47.2" r=".34"/>
<circle cx="99.9" cy="47.2" r=".34"/>
<circle cx="116.8" cy="47.1" r="1.95"/>
<circle cx="127.1" cy="47.1" r="1.95"/>
<circle cx="137.4" cy="47.1" r="1.95"/>
<circle cx="90.4" cy="210.9" r=".59"/>
<circle cx="99.6" cy="213" r=".63"/>
<circle cx="99.6" cy="213" r=".58"/>
<circle cx="72.9" cy="227.8" r=".65"/>
<circle cx="76.6" cy="223.7" r=".63"/>
<circle cx="76.6" cy="223.7" r=".58"/>
<circle cx="85.8" cy="225.9" r=".66"/>
<circle cx="85.8" cy="225.9" r=".58"/>
</g>
<g fill="none" stroke="#000" stroke-width=".25">
<path d="M104.6 162.6v15.1l6.3 3.7h-12.8l6.5 3.7v14.3M98.1 191.9h2.7l3.8 3.6zM102.2 199.4h4.6v4.7h-4.6zM102.3 199.4a2.62 2.62 0 0 0 4.6 0M108.2 191.9h2.7l-6.3 3.6zM102.8 210.2h3.5v6h-3.5zM104.6 204.1v6.6M104.6 212.7v1M104.6 215.7v8.1M104.7 214l.6 .1a.31 .31 0 0 1 .1 .4 .31 .31 0 0 1-.4 .1l-.4 .1a.68 .68 0 0 0-1 .5l.7 .3M105.7 211l-1.1 1.3M88.2 228.8h2.4v4h-2.4z"/>
<path d="M89.4 231.3h.1M89.4 232.3h.1M89.4 230.3h.1M89.4 229.3h.1M89.4 229.1v-5.3h30.2v5.3M89.4 230.5v.6M89.4 232.5v4.7M89.6 231.3h.1a.26 .26 0 0 1 .3 .3 .26 .26 0 0 1-.3 .2h-.1a.57 .57 0 0 0-.8 .3l.4 .2M90.3 229.3l-.7 .8M98.3 228.8h2.4v4h-2.4zM99.5 231.3h.1M99.5 232.3h.1"/>
<path d="M99.5 230.3h.1M99.5 229.3h.1M99.5 223.8v5.3M99.5 230.5v.6M99.5 232.5v4.7M99.7 231.3a.25 .25 0 0 1 .3 .1 .25 .25 0 0 1-.1 .3l-.5 .1a.35 .35 0 0 0-.5 .4l.4 .1M100.2 229.3l-.6 .8M108.4 228.8h2.3v4h-2.3zM109.6 231.3h.1M109.6 232.3h.1M109.6 230.3h.1M109.6 229.3h.1"/>
<path d="M109.6 223.8v5.3M109.6 230.5v.6M109.6 232.5v4.7M109.7 231.3a.28 .28 0 0 1 .4 .1 .28 .28 0 0 1 0 .3l-.5 .1a.47 .47 0 0 0-.6 .4l.4 .1M110.3 229.3l-.7 .8M118.4 228.8h2.4v4h-2.4zM119.6 231.3h.1M119.6 232.3h.1M119.6 230.3h.1M119.6 229.3h.1M119.6 230.5v.6M119.6 232.5v4.7"/>
<path d="M119.8 231.3h.2a.22 .22 0 0 1 .2 .2 .22 .22 0 0 1-.2 .2l-.3 .1a.47 .47 0 0 0-.7 .4l.5 .1M120.4 229.3l-.7 .8"/>
</g>
<g fill="#000">
<path d="M118.6 170l.1 .1zM119 173.7v.1zM123.6 175l.1 .1zM125.1 173.7l.1 .1zM125.6 175l.1 .1zM85.2 212.3l.1 .1zM88.4 211.5l.1 .1zM89.6 212.3l.1 .1zM90.2 213.5l.1 .1zM93.4 211.5l.1 .1zM108.4 202.4h.1zM110.3 213.1l.1 .1z"/>
<path d="M121.4 202.4h.1zM74.1 223l.1 .1zM88.6 239l.1 .1zM102.9 231.5l.1 .1zM106.5 231.5l.1 .1zM118.9 235.5h.1zM88.6 247.1l.1 .1zM88.6 245l.1 .1zM88.6 243.8h.1zM98.7 245.8l.1 .1zM108.8 241.4l.1 .1zM111.5 252.2l.1 .1z"/>
<path d="M118.9 245.5l.1 .1zM118.9 244.3h.1z"/>
<circle cx="104.6" cy="212.4" r=".17"/>
<circle cx="104.6" cy="211" r=".17"/>
<circle cx="104.6" cy="214" r=".17"/>
<circle cx="104.6" cy="215.5" r=".17"/>
</g>
<g fill="none" stroke="#000" stroke-width=".34">
<path d="M66 226.3v3.1M66 231.1v3.1M66 235.8v3.1M67.6 221.2h-1.6v3.5M69.3 221.2h3.1M74 221.2h3.1M78.7 221.2h3.2M83.4 221.2h3.2M88.1 221.2h3.3M92.9 221.2h3.2M97.6 221.2h3.2M102.4 221.2h3.2"/>
<path d="M107.1 221.2h3.2M111.8 221.2h3.3M116.6 221.2h3.1M121.3 221.2h3.2M126.1 221.2h3.1M130.8 221.2h3.1M135.6 221.2h1.6v3.5M137.2 226.3v3.1M137.2 231.1v3.1M137.2 235.8v3.1M66 254.8v3.4h1.6M66 240.5v3.2"/>
<path d="M66 245.3v3.1M66 250v3.2M69.3 258.2h3.1M74 258.2h3.1M78.7 258.2h3.2M83.4 258.2h3.2M88.1 258.2h3.3M92.9 258.2h3.2M97.6 258.2h3.2M102.4 258.2h3.2M107.1 258.2h3.2M111.8 258.2h3.3"/>
<path d="M116.6 258.2h3.1M121.3 258.2h3.2M126.1 258.2h3.1M130.8 258.2h3.1M137.2 254.8v3.4h-1.6M137.2 240.5v3.2M137.2 245.3v3.1M137.2 250v3.2"/>
</g>
<g font-size="8.6">
<text x="57.3" y="25.8">CUADRO DE CARGAS</text>
<text x="56" y="153">DIAGRAMA UNIFILAR</text>
</g>
<g font-size="5.4">
<text x="12" y="125.8">5,921 W. x .75 (c. utilización) = 4,478.25 W.</text>
<text x="12" y="135.6">4,478.25 W. x .8 = 3,582.60 KvA</text>
</g>
<text font-size="3.2" x="89.7" y="36.3">CUADRO DE CARGAS</text>
<g font-size="2.7">
<text x="14.1" y="96.6">DESBALANCEO ENTRE CIRCUITOS (%)</text>
<text x="14.1" y="100.9">C1 - C2</text>
<text x="32.5" y="100.9">0.19%</text>
<text x="80.3" y="96.6">DESBALANCEO ENTRE FASES (%)</text>
<text x="80.3" y="100.9">F1 - F2</text>
<text x="98.9" y="100.9">0</text>
<text x="14.1" y="105.1">C2 - C3</text>
<text x="32.5" y="105.1">0.00%</text>
<text x="80.3" y="105.1">F2 - F3</text>
<text x="98.9" y="105.1">0</text>
<text x="14.1" y="109.3">C3 - C4</text>
<text x="14.1" y="113.2">C4 - C1</text>
<text x="32.5" y="109.3">6.66%</text>
<text x="32.5" y="113.2">6.85%</text>
<text x="80.3" y="109.3">F3 - F1</text>
<text x="98.9" y="109.3">0</text>
</g>
<text font-size="2.3" x="119.4" y="41.5">TABLERO DE DISTRIBUCION TIPO Q0-4 127 V, 2F.</text>
<g font-size="2.2">
<text x="143.2" y="47.2">CARGA</text>
<text x="22.4" y="49.4">CIRCUITO No. / DESCRIPCIÓN</text>
<text x="64.2" y="52.7">12</text>
<text x="71.8" y="52.7">Dirigible</text>
<text x="81.5" y="50.5">Tira LED</text>
<text x="85.2" y="52.7">9</text>
<text x="91.9" y="50.5">Guirnalda</text>
<text x="95.2" y="52.7">13</text>
<text x="101.9" y="52.4">Tubos T5</text>
<text x="115.1" y="52.7">150</text>
<text x="125.5" y="52.7">500</text>
<text x="135" y="52.7">1500</text>
<text x="143.2" y="49.9">CTO.</text>
<text x="143.2" y="52.5">Watts</text>
<text x="163.4" y="50.7">A LA FASE</text>
<text x="184.5" y="48.5">PROTECCION</text>
<text x="184.5" y="51.2">TERMICA</text>
<text x="19.8" y="58.4">C1 - ILUMINACIÓN GENERAL</text>
<text x="62.6" y="54.9">Watts</text>
<text x="64.2" y="58.3">11</text>
<text x="71.7" y="54.9">7 Watts</text>
<text x="74.4" y="58.3">3</text>
<text x="81.2" y="54.9">Watts/m.l.</text>
<text x="91.9" y="54.9">Watts/m.l.</text>
<text x="95.8" y="58.3">6</text>
<text x="102.3" y="54.8">18 Watts</text>
<text x="106.2" y="58.3">4</text>
<text x="114.1" y="54.9">Watts</text>
<text x="116.2" y="58.3">8</text>
<text x="124.5" y="54.9">Watts</text>
<text x="134.8" y="54.9">Watts</text>
<text x="145.2" y="58.4">1503</text>
<text x="155.4" y="58.5">1521</text>
<text x="156.2" y="54.9">F - 1</text>
<text x="166.5" y="54.9">F - 2</text>
<text x="176.8" y="54.9">F - 3</text>
<text x="185" y="58.4">1 x</text>
<text x="190.4" y="58.4">15</text>
<text x="194.4" y="58.4">Amp</text>
<text x="19.8" y="62.7">C2 - CONTACTOS GENERALES</text>
<text x="115.7" y="62.5">10</text>
<text x="145.3" y="62.5">1500</text>
<text x="155.5" y="62.6">1500</text>
<text x="185" y="62.7">1 x</text>
<text x="190.4" y="62.7">15</text>
<text x="194.4" y="62.7">Amp</text>
<text x="19.8" y="66.9">C3 - CONTACTO LAVADORA</text>
<text x="19.8" y="71.1">C4 - CONTACTO COCINA Y BOMBA</text>
<text x="116.2" y="71">6</text>
<text x="126.5" y="71">1</text>
<text x="136.8" y="66.8">1</text>
<text x="145.3" y="66.7">1500</text>
<text x="145.3" y="71">1400</text>
<text x="155.5" y="66.8">1500</text>
<text x="155.5" y="71">1400</text>
<text x="185" y="66.9">1 x</text>
<text x="185" y="71.1">1 x</text>
<text x="190.4" y="71.1">15</text>
<text x="190.4" y="66.9">15</text>
<text x="194.4" y="66.9">Amp</text>
<text x="194.4" y="71.1">Amp</text>
<text x="18.2" y="88">TOTAL</text>
<text x="63.6" y="88">132</text>
<text x="74.7" y="88">21</text>
<text x="84.7" y="88">18</text>
<text x="95.3" y="88">78</text>
<text x="105.1" y="88">72</text>
<text x="114.3" y="88">3600</text>
<text x="124.5" y="88">500</text>
<text x="134.9" y="88">1500</text>
<text x="145.2" y="88">5921</text>
<text x="155.5" y="88">5921</text>
<text x="168" y="88">0</text>
<text x="178.3" y="88">0</text>
<text x="185" y="88">1 x 70</text>
<text x="194.4" y="88">Amp</text>
</g>
</svg>
